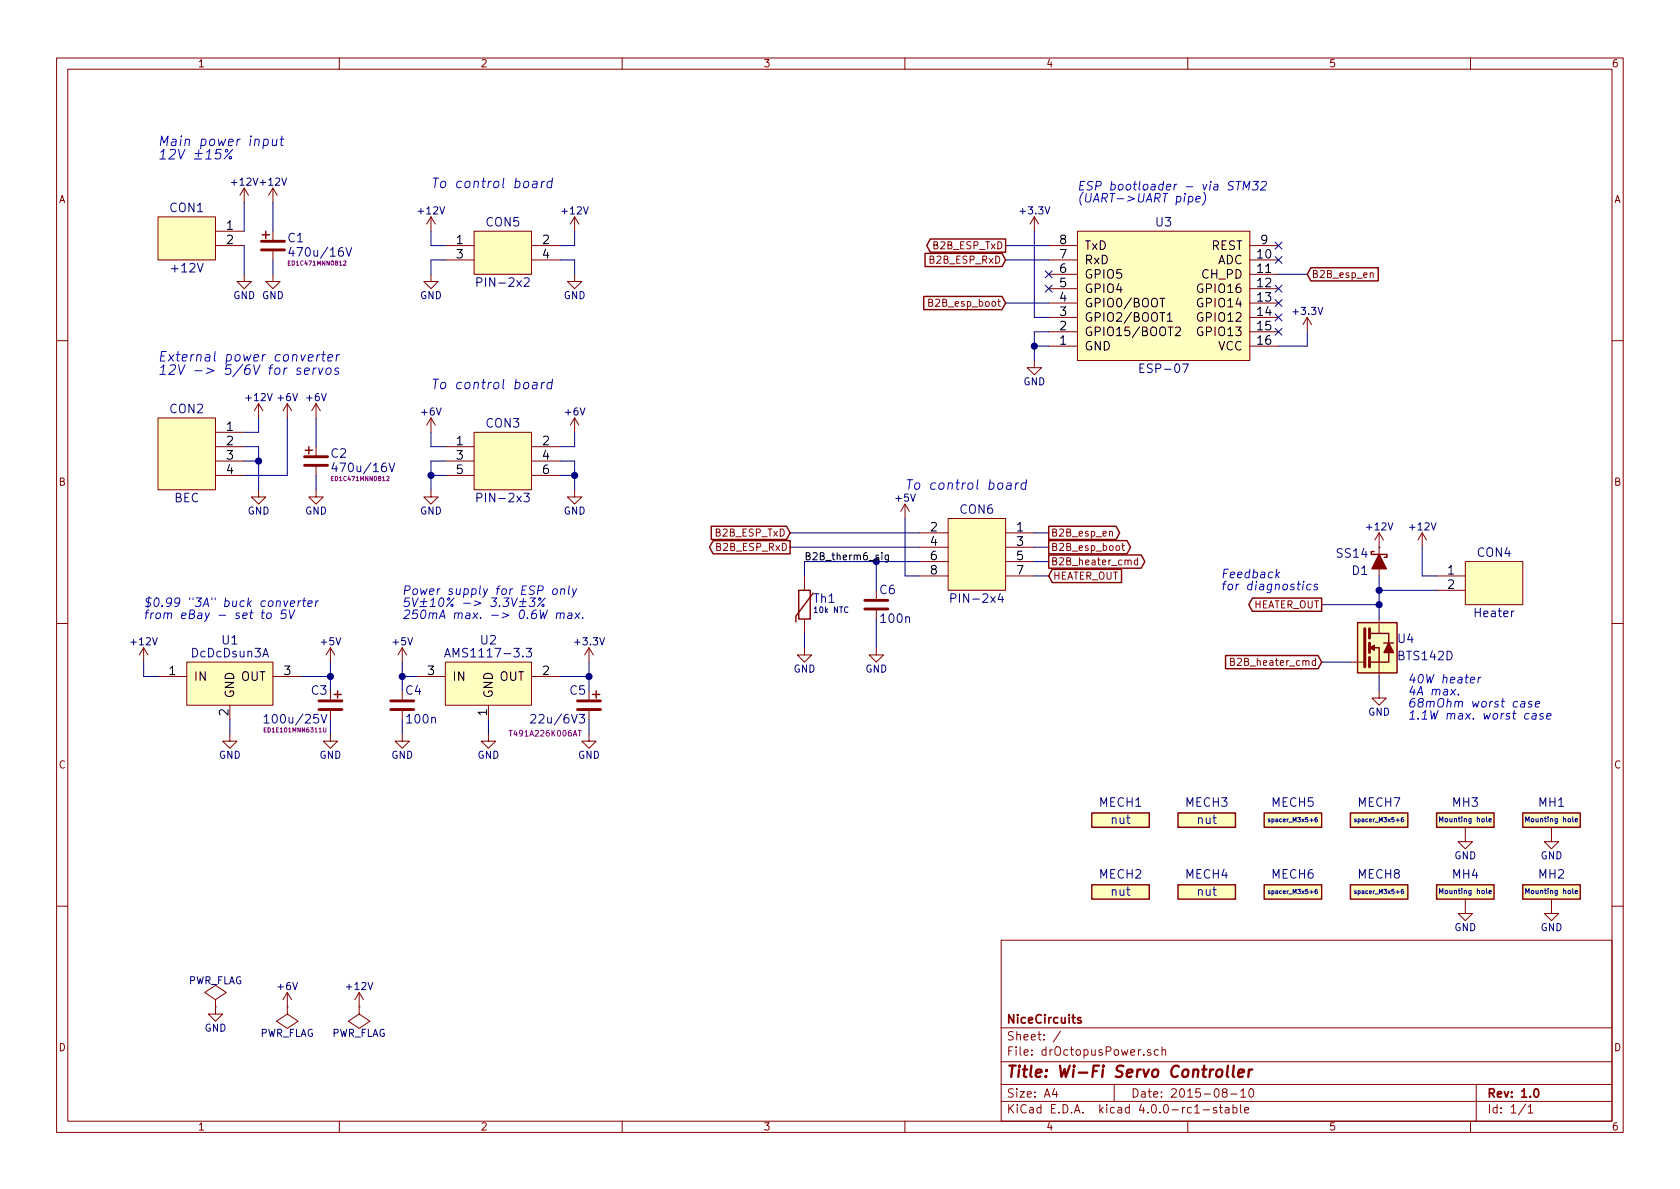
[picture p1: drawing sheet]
<svg xmlns="http://www.w3.org/2000/svg" width="297mm" height="210mm" viewBox="0 0 297 210" stroke-linecap="round" stroke-linejoin="round" font-family="sans-serif">
<g fill="none" stroke="#840000" stroke-width=".18">
<path d="M10 10.3h277v189.9h-277zM12 12.2h273v186.1h-273zM60 10.3v1.9M110 10.3v1.9M160 10.3v1.9M210 10.3v1.9M260 10.3v1.9M27.9 38.3h10.2v7.7h-10.2zM43.2 33.3l.7 1.2M43.2 33.3v2.5M43.2 33.3l-.8 1.2M48.3 33.3v2.5"/>
<path d="M48.3 33.3l.7 1.2M48.3 33.3l-.8 1.2M76.2 38.3v2.6M76.2 38.3l.8 1.3M76.2 38.3l-.8 1.3M101.6 38.3v2.6M101.6 38.3l.8 1.3M101.6 38.3l-.8 1.3M182.9 38.3l-.8 1.3M182.9 38.3v2.6M182.9 38.3l.7 1.3M38.1 40.9h5.1"/>
<path d="M38.1 43.4h5.1M43.2 48.5v1.3h-1.3l1.3 1.2 1.2-1.2h-1.2M48.3 48.5v1.3h-1.3l1.3 1.2 1.2-1.2h-1.2M48.3 40.9v1.8M48.3 44.2v1.8M76.2 48.5v1.3h-1.3l1.3 1.2 1.3-1.2h-1.3M78.7 43.4h5.1M78.7 46h5.1M83.8 40.9h10.2v7.6h-10.2zM94 43.4h5.1M94 46h5.1M101.6 48.5v1.3h-1.3l1.3 1.2 1.3-1.2h-1.3"/>
<path d="M176.4 53.3h.5M176.6 52.9v1.1l.3 .2M185.4 43.4h5.1M185.4 58.7h5.1M185.4 56.1h5.1M185.4 53.6h5.1M185.4 51h5.1M185.4 48.5h5.1M185.4 46h5.1M190.5 40.9h30.5v22.8h-30.5zM221 43.4h5.1M221 58.7h5.1"/>
<path d="M221 56.1h5.1M221 53.6h5.1M221 51h5.1M221 48.5h5.1M221 46h5.1M231.1 56.1l-.7 1.3M231.1 56.1v2.6M231.1 56.1l.8 1.3M242.3 48.4l.1-.2 .3 .1 .1 .8M10 60.2h2M27.9 73.9h10.2v12.7h-10.2zM38.1 76.4h5.1"/>
<path d="M38.1 79h5.1M45.7 71.4l.8 1.2M45.7 71.4v2.5M45.7 71.4l-.7 1.2M50.8 71.4l.8 1.2M50.8 71.4v2.5M50.8 71.4l-.8 1.2M55.9 71.4v2.5M55.9 79v1.8M55.9 71.4l.7 1.2M55.9 71.4l-.8 1.2M76.2 73.9l.8 1.3"/>
<path d="M76.2 73.9v2.5M76.2 73.9l-.8 1.3M78.7 79h5.1M83.8 76.4h10.2v10.2h-10.2zM94 79h5.1M101.6 73.9l-.8 1.3M101.6 73.9v2.5M101.6 73.9l.8 1.3M182.9 63.7v1.3h1.2l-1.2 1.3-1.3-1.3h1.3M185.4 61.2h5.1M221 61.2h5.1M285 60.2h2"/>
<path d="M38.1 81.5h5.1M38.1 84.1h5.1M45.7 86.6v1.3h-1.3l1.3 1.2 1.3-1.2h-1.3M55.9 86.6v1.3h-1.3l1.3 1.2 1.2-1.2h-1.2M55.9 82.3v1.8M76.2 86.6v1.3h-1.3l1.3 1.2 1.3-1.2h-1.3M78.7 81.5h5.1M78.7 84.1h5.1M94 81.5h5.1M94 84.1h5.1M101.6 86.6v1.3h1.3l-1.3 1.2-1.3-1.2h1.3M160 89.1v2.6"/>
<path d="M160 89.1l-.7 1.3M160 89.1l.8 1.3M162.6 94.2h5M162.6 96.8h5M162.6 99.3h5M167.6 91.7h10.2v12.7h-10.2zM177.8 94.2h5.1M177.8 96.8h5.1M177.8 99.3h5.1M196.2 94.1l.1-.2 .3 .1 .1 .8M198.3 96.5h.5M198.5 96.1v1l.3 .3"/>
<path d="M201.1 99.1l-.3-.1-.2 .3 .1 .5h.4M201.1 98.6v1.3M243.8 94.2v3.8M243.8 94.2l-.7 1.3M243.8 94.2l.8 1.3M251.5 94.2l-.8 1.3M251.5 94.2v2.6M251.5 94.2l.7 1.3M259.1 99.3h10.1v7.6h-10.1zM10 110.3h2M25.4 114.5l.8 1.3M25.4 114.5v2.6"/>
<path d="M25.4 114.5l-.8 1.3M27.9 119.6h5.1M33 117.1h15.3v7.6h-15.3zM48.3 119.6h5M58.4 114.5v2.6M58.4 114.5l-.7 1.3M58.4 114.5l.8 1.3M71.1 114.5v2.6M71.1 114.5l-.7 1.3M71.1 114.5l.8 1.3M73.7 119.6h5M78.7 117.1h15.3v7.6h-15.3z"/>
<path d="M94 119.6h5.1M104.1 114.5l-.7 1.3M104.1 114.5v2.6M104.1 114.5l.8 1.3M142.2 114.5v1.3h1.3l-1.3 1.3-1.2-1.3h1.2M142.2 101.8v2.6M142.2 109.5v2.5M154.9 114.5v1.3h1.3l-1.3 1.3-1.2-1.3h1.2M154.9 104.4v1.8M154.9 107.7v1.8M162.6 101.8h5M177.8 101.8h5.1"/>
<path d="M217.6 117l.6-.1v-.4l-.6-.1v1.3h.5l.1-.2 .1-.3-.3-.2M238.8 117.1h2.5M243.8 100.6v1.2M243.8 109.5v2.5M243.8 117.1v2.5M254 101.8h5.1M254 104.4h5.1M285 110.3h2M40.6 129.8v1.3h1.3l-1.3 1.2-1.2-1.2h1.2M40.6 124.7v2.5M58.4 129.8v1.3h1.3l-1.3 1.2-1.3-1.2h1.3M58.4 122.2v1.7"/>
<path d="M58.4 125.5v1.7M71.1 129.8v1.3h1.3l-1.3 1.2-1.3-1.2h1.3M71.1 122.2v1.7M71.1 125.5v1.7M86.4 129.8v1.3h1.2l-1.2 1.2-1.3-1.2h1.3M86.4 124.7v2.5M104.1 129.8v1.3h1.3l-1.3 1.2-1.2-1.2h1.2M104.1 122.2v1.7M104.1 125.5v1.7M243.8 122.2v1.2h1.3l-1.3 1.3-1.2-1.3h1.2M259.1 159v2.5h1.2l-1.2 1.3-1.3-1.3h1.3M259.1 146.3v2.5h1.2l-1.2 1.3-1.3-1.3h1.3"/>
<path d="M274.3 159v2.5h1.3l-1.3 1.3-1.3-1.3h1.3M274.3 146.3v2.5h1.3l-1.3 1.3-1.3-1.3h1.3M10 160.2h2M38.1 178h.1M38.1 176.8l1.9-1.3-1.9-1.3-1.9 1.3 1.9 1.3v1.2M38.1 178v1.3h1.3l-1.3 1.3-1.3-1.3h1.3M50.8 178h.1M50.8 178v1.3l1.9 1.3-1.9 1.3-1.9-1.3 1.9-1.3M50.8 175.5v2.5M50.8 175.5l.8 1.3M50.8 175.5l-.8 1.3M63.5 178h.1"/>
<path d="M63.5 178v1.3l1.9 1.3-1.9 1.3-1.9-1.3 1.9-1.3M63.5 175.5l.8 1.3M63.5 175.5v2.5M63.5 175.5l-.8 1.3M177 166.3h108v32h-108zM285 160.2h2M60 198.3v1.9M110 198.3v1.9M160 198.3v1.9M177 194.8h108M177 191.8h108M177 187.8h108"/>
<path d="M177 181.8h108M186.4 192.5l-.3 1h.9M186.8 193v1M187.5 182.3l-1.3 2M197 191.8v3M203.5 185.7a.37 .37 0 0 0-.6 .1v.2l.6 .2v.1l-.2 .3-.4-.1M204.8 185.7l-.4-.1-.3 .3 .1 .6 .2 .1 .4-.1M205.5 185.7l.2-.1 .3 .1 .1 .9M205.5 185.1v1.5M210 198.3v1.9M211.2 196.8h.9M212.7 196.3h1.2"/>
<path d="M215.1 195.9a.37 .37 0 0 0-.6 .1l.1 .3 .5 .1 .1 .1-.3 .3-.4-.1M215.6 195.8h.6M215.8 195.3v1.3l.4 .2M216.4 193.2l-.3-.3 .1-.2 .2-.2 .4 .1 .2 .2-.1 .2-.6 .2a.48 .48 0 0 0-.1 .7l.2 .1 .5-.1a.48 .48 0 0 0-.2-.7M216.7 195.9h.5l.1 .9M217.3 196.2l-.5 .1-.2 .2 .2 .3 .5-.1M217.6 193.5h1.1M218 195.9l.4-.1 .3 .3-.1 .6h-.6M218 195.3v1.5M219.4 195.3v1.3l.2 .2M219.4 193l.4-.5v1.5M219.4 194h.8"/>
<path d="M220.1 196.3l.7-.1-.1-.3-.4-.1-.2 .2v.7h.6M221 192.7l.2-.2a.81 .81 0 0 1 .5 .6 .81 .81 0 0 1-.2 .8l-.2 .1a.79 .79 0 0 1-.3-1.3zM260 198.3v1.9M261 191.8v6.5M269.7 195.2l-1.2 2M270.2 195.8l.4-.5v1.5M270.2 196.8h.8"/>
</g>
<path d="M191.1 180a.37 .37 0 0 0-.6 .1l.1 .3 .5 .1 .1 .1-.2 .3-.5-.1M271.3 192.7l.3-.2a.81 .81 0 0 1 .5 .6 .81 .81 0 0 1-.2 .8l-.2 .1a.79 .79 0 0 1-.4-1.3z" fill="none" stroke="#840000" stroke-width=".3"/>
<path d="M217.1 188.4l-.2 1.8 .3 .2M218.2 188.4l-.2 1.8 .2 .2M218.9 189.8l1-.2v-.4h-.8l-.2 1 .3 .2 .5-.1M220.9 189.1l-.2 1.3M221.4 189.1a.54 .54 0 0 0-.6 .4" fill="none" stroke="#840000" stroke-width=".41"/>
<g fill="#ffffc2" stroke="#ffffc2" stroke-width=".18">
<path d="M27.9 73.9h10.2v12.7h-10.2z"/>
<path d="M259.1 99.3h10.1v7.6h-10.1z"/>
<path d="M27.9 38.3h10.2v7.7h-10.2z"/>
<path d="M78.7 117.1h15.3v7.6h-15.3z"/>
<path d="M269.2 143.8h10.2v2.5h-10.2z"/>
<path d="M269.2 156.5h10.2v2.5h-10.2z"/>
<path d="M254 143.8h10.2v2.5h-10.2z"/>
<path d="M254 156.5h10.2v2.5h-10.2z"/>
<path d="M193 143.8h10.2v2.5h-10.2z"/>
<path d="M193 156.5h10.2v2.5h-10.2z"/>
<path d="M208.3 143.8h10.1v2.5h-10.1z"/>
<path d="M208.3 156.5h10.1v2.5h-10.1z"/>
<path d="M223.5 143.8h10.2v2.5h-10.2z"/>
<path d="M223.5 156.5h10.2v2.5h-10.2z"/>
<path d="M238.8 143.8h10.1v2.5h-10.1z"/>
<path d="M238.8 156.5h10.1v2.5h-10.1z"/>
<path d="M190.5 40.9h30.5v22.8h-30.5z"/>
<path d="M33 117.1h15.3v7.6h-15.3z"/>
<path d="M83.8 76.4h10.2v10.2h-10.2z"/>
<path d="M83.8 40.9h10.2v7.6h-10.2z"/>
<path d="M167.6 91.7h10.2v12.7h-10.2z"/>
<path d="M240 110.1h7v8.9h-7z"/>
</g>
<g fill="none" stroke="#000084" stroke-width=".18">
<path d="M43.2 35.8v5.1M48.3 35.8v5.1M43.2 43.4v5.1M48.3 46v2.5M51.5 43.7l-.4 1.1h.9M61.2 43.8l.5 1.5 .5-1.5M76.2 40.9v2.5h2.5M78.7 46h-2.5v2.5M84.3 49.9h.8l.1-.3-.1-.3-.2-.2h-.6v1.5M92.7 49.3l.2-.2h.4l.2 .2 .1 .2-.1 .3-.9 .8h1M99.1 46h2.5v2.5M101.6 40.9v2.5h-2.5"/>
<path d="M177.8 46h7.6M177.8 43.4h7.6M177.8 53.6h7.6M182.9 40.9v15.2h2.5M184.8 47.9l1.2 1.2M184.8 50.4l1.2 1.3M185.4 58.7h-2.5v5M186 47.9l-1.2 1.2M186 50.4l-1.2 1.3M225.5 58.1l1.2 1.2M225.5 55.5l1.2 1.2M225.5 53l1.2 1.2"/>
<path d="M225.5 50.4l1.2 1.3M225.5 42.8l1.2 1.2M225.5 45.4l1.2 1.2M226.1 48.5h5M226.7 58.1l-1.2 1.2M226.7 55.5l-1.2 1.2M226.7 53l-1.2 1.2M226.7 50.4l-1.2 1.3M226.7 42.8l-1.2 1.2M226.7 45.4l-1.2 1.2M231.1 58.7v2.5h-5M43.2 79h2.5v7.6"/>
<path d="M45.7 73.9v2.5h-2.5M50.8 73.9v10.2h-7.6M55.9 73.9v5.1M76.2 76.4v2.6h2.5M101.6 76.4v2.6h-2.5M182.9 61.2h2.5M209.1 64.4h1l-.7 1.5M43.2 81.5h2.5M55.9 84.1v2.5M59.1 81.8l-.4 1.1h1M68.8 81.9l.5 1.5 .5-1.5M76.2 84.1h2.5"/>
<path d="M78.7 81.5h-2.5v5.1M84.3 88h.8l.1-.3-.1-.3-.2-.2h-.6v1.5M92.6 87.2h1l-.5 .6 .3 .1 .2 .2-.1 .5-.2 .1h-.5l-.2-.1M99.1 81.5h2.5v5.1M99.1 84.1h2.5M139.7 96.8h22.9M139.7 94.2h22.9M154.9 99.3v5.1M160 91.7v10.1h2.6M162.6 99.3h-20.4v2.5M182.9 96.8h2.5M182.9 94.2h2.5"/>
<path d="M182.9 99.3h2.5M243.8 96.8h.1M251.5 96.8v5h2.5M25.4 117.1v2.5h2.5M46.5 116.2l.5-1.6 .5 1.6M53.3 119.6h5.1M58.4 117.1v5.1M71.1 119.6h2.6M71.1 117.1v5.1M78.6 116.2l.5-1.6 .5 1.6M78.7 115.7h.8M93 114.6h1l-.5 .6 .3 .1 .2 .2-.1 .5-.2 .2h-.5l-.2-.2"/>
<path d="M99.1 119.6h5M104.1 117.1v5.1M142.2 112v2.5M154.9 109.5v5M168.1 105.8l.8-.1 .1-.2-.1-.3-.2-.2h-.6v1.5M176.9 104.9l-.4 1.1h.9M177.2 105.5v1M182.9 101.8h2.5M233.7 117.1h5.1M233.7 106.9h10.1M243.8 101.8v7.7M243.8 119.6v2.6"/>
<path d="M243.8 104.4h10.2M40.6 127.2v2.6M46.7 126.8l.4-.5v1.6M46.7 127.9h.9M56.8 126.3l.5 1.6 .5-1.6M58.4 127.2v2.6M71.1 127.2v2.6M86.4 127.2v2.6M93.9 126.5l.2-.2h.3l.3 .2v.3v.2l-.9 .9h.9M102.4 126.3h1l-.6 .6 .4 .1 .2 .2-.1 .5-.3 .2h-.4l-.2-.2M104.1 127.2v2.6M224.5 144.9l-.2 .1 .3 .2-.1 .1h-.2"/>
<path d="M224.5 157.6l-.2 .1 .3 .2-.1 .1h-.2M232.9 144.6l-.4 .1v.5l.1 .1h.3v-.4h-.3l-.1 .1M232.9 157.3l-.4 .1v.5l.1 .1h.3v-.4h-.3l-.1 .1M239.8 144.9l-.3 .1 .3 .2-.1 .1h-.2M239.8 157.6l-.3 .1 .3 .2-.1 .1h-.2M248.1 144.6l-.3 .1v.5l.1 .1h.2v-.4h-.2l-.1 .1M248.1 157.3l-.3 .1v.5l.1 .1h.2v-.4h-.2l-.1 .1M254.5 145.3v-.9l.3 .7 .3-.7v.9M254.5 158v-.9l.3 .7 .3-.7v.9M263.3 145.1l.4-.1v-.2l-.3-.1-.1 .2v.4h.4M263.3 157.8l.4-.1v-.2l-.3-.1-.1 .2v.4h.4M269.7 145.3v-.9l.4 .7 .3-.7v.9"/>
<path d="M269.7 158v-.9l.4 .7 .3-.7v.9M278.5 145.1l.4-.1v-.2l-.3-.1-.1 .2v.4h.4M278.5 157.8l.4-.1v-.2l-.3-.1-.1 .2v.4h.4"/>
</g>
<g fill="none" stroke="#840000" stroke-width=".51">
<path d="M46.2 44.2h4.1M46.2 42.7h4.1M53.8 82.3h4.1M53.8 80.8h4.1M152.9 107.7h4.1M152.9 106.2h4.1M241.3 111.2v6.7M242.1 111.2v1.6M242.1 113.7v1.7M242.1 116.3v1.6M56.4 125.5h4.1M56.4 123.9h4.1"/>
<path d="M69.1 125.5h4.1M69.1 123.9h4.1M102.1 125.5h4.1M102.1 123.9h4.1"/>
</g>
<g fill="none" stroke="#840000" stroke-width=".25">
<path d="M46.4 41.5h1.2M47 40.9v1.3M163.3 52.4h13.9l.6 1.2-.6 1.2h-13.9zM163.6 44.8h13.6l.6 1.2-.6 1.1h-13.6zM164.5 42.3h13.3v2.3h-13.3l-.6-1.2zM231.8 47.3h11.9v2.4h-11.9l-.7-1.2zM54 79.6h1.2M54.6 79v1.3M125.8 93.1h13.3l.6 1.1-.6 1.2h-13.3zM126.1 95.6h13.6v2.3h-13.6l-.6-1.1zM185.4 93.1h11.9l.7 1.1-.7 1.2h-11.9zM185.4 95.6h13.9l.6 1.2-.6 1.1h-13.9z"/>
<path d="M185.4 98.1h16.4l.6 1.2-.6 1.2h-16.4zM243 97.5h-.6v.5h2.8v.5h-.5M141.2 104.4h2.1v5.1h-2.1zM143.8 104.9l-3.1 4.1v1M186.1 100.7h12.2v2.3h-12.2l-.7-1.2zM216.7 115.9h16.3l.7 1.2-.7 1.2h-16.3zM221.4 105.8h12.3v2.3h-12.3l-.6-1.2zM240 110.1h7v8.9h-7zM242.1 112h3.4v5.1h-1.7M242.1 117.1h1.7M242.1 114.5h1.7v2.6M244.7 113.7h1.7"/>
<path d="M59.1 122.8h1.2M59.7 122.2v1.2M104.8 122.8h1.2M105.4 122.2v1.2M193 143.8h10.2v2.5h-10.2zM193 156.5h10.2v2.5h-10.2zM208.3 143.8h10.1v2.5h-10.1zM208.3 156.5h10.1v2.5h-10.1zM223.5 143.8h10.2v2.5h-10.2zM223.5 156.5h10.2v2.5h-10.2zM238.8 143.8h10.1v2.5h-10.1zM238.8 156.5h10.1v2.5h-10.1z"/>
<path d="M254 143.8h10.2v2.5h-10.2zM254 156.5h10.2v2.5h-10.2zM269.2 143.8h10.2v2.5h-10.2zM269.2 156.5h10.2v2.5h-10.2z"/>
</g>
<path d="M51 46.5h.2M51.3 46.1h-.3v.8h.3M60.8 46.2h.3l.1 .1-.5 .6h.5M58.6 84.6h.3M59 84.2h-.4v.8h.4M68.4 84.3h.3l.1 .1-.5 .6h.5M46.7 129.1h.3M47.1 128.7h-.4v.8h.4M57.2 128.7v.6l.1 .2 .3-.1v-.7M102.2 129.2h.6" fill="none" stroke="#840084" stroke-width=".18"/>
<g fill="#840000" stroke="#840000" stroke-width=".25">
<path d="M243.8 98l1.3 2.6h-2.5z"/>
<path d="M242.2 114.5l.8-.4v.9z"/>
<path d="M245.5 113.7l.9 1.7h-1.7z"/>
</g>
<g fill="none" stroke="#0000c2" stroke-width=".18">
<path d="M40.6 27.7h.3v.3h-.4zM41.1 26.4l-1.5 1.7M46.7 24.7h.6l.1 .2v.5a.56 .56 0 0 1-.8 .3M48.2 24.6v1.1a.48 .48 0 0 0 .6-.1M49 24.6l-.2 1.1M49.5 24.6h.7M49.9 24l-.2 1.5v.2h.3M94.3 32.1h.6v1.1M95 32.5h-.6a.35 .35 0 0 0-.3 .3 .35 .35 0 0 0 .2 .4l.6-.1M95.8 32l-.1 1.2M96.3 32l-.3 .1-.2 .3M97.6 32.1a.59 .59 0 0 0-.9 .3v.5l.1 .2h.7"/>
<path d="M97.7 31.5l-.2 1.7M210.2 34.8a.48 .48 0 0 1 .7 .1l-.1 .7-.3 .1h-.4M211.5 35.2l.7-.1v-.3h-.6l-.2 .7 .2 .2h.5M212.9 34a1.75 1.75 0 0 1-.4 2.3M218.2 32.2a.65 .65 0 0 0-1 .2l.1 .3 .7 .3v.2l-.1 .2a.65 .65 0 0 1-.8 .1M218.6 32.1h.9M219 32.1l-.2 1.5M219.8 33.6l.2-1.5 .3 1.1 .7-1.1-.2 1.5M221.6 32.1h.9l-.6 .6h.4l.1 .2v.4l-.2 .2-.6 .1-.2-.2M223.1 32.2a.6 .6 0 0 1 .7 0l.1 .2-.1 .3-1 .9h1M53.2 65.1h-.4l-.3 .3 .2 .2 .4 .1v.4h-.7M53.8 65.6l.9-.1-.1-.4h-.4l-.3 .2v.8h.6"/>
<path d="M55.4 65.1l-.1 1.1M55.9 65.1h-.3l-.2 .3M56.1 62.7l-.1 1.1M56.3 65.1l.3 1.1 .5-1.1M56.6 62.7l-.3 .1-.2 .2M56.9 62.7h.7M57.2 62.1l-.2 1.5 .1 .2h.3M57.9 65.1a.42 .42 0 0 1 .6 .3l-.1 .6a.43 .43 0 0 1-.5 .2 .43 .43 0 0 1-.3-.3l.1-.5zM58 63.3l.8-.2v-.3l-.5-.1-.3 .3v.8h.6M59.6 62.7l-.2 1.1M59.9 65.1h-.4l-.3 .3 .2 .2 .4 .1v.4h-.7M60 62.7l-.3 .1-.2 .2"/>
<path d="M94.3 67.7h.6v1.1M95 68l-.6 .1a.35 .35 0 0 0-.3 .3 .35 .35 0 0 0 .2 .4l.6-.1M95.8 67.6l-.1 1.2M96.3 67.6l-.3 .1-.2 .2M97.6 67.7a.59 .59 0 0 0-.9 .2v.5l.1 .3h.7M97.7 67.1l-.2 1.7M178.1 85.5h.6v1M178.8 85.8l-.6 .1a.35 .35 0 0 0-.3 .3 .35 .35 0 0 0 .2 .3h.6M179.7 85.4l-.2 1.1M180.1 85.4l-.3 .1-.2 .2M181.4 85.5a.59 .59 0 0 0-.8 .2l-.1 .5 .1 .3h.7M181.5 84.8l-.2 1.7"/>
<path d="M46.2 108.4h.6M46.5 107.9l-.2 1.3 .4 .2M47.3 108.5l.2-.1 .4 .1v.6l-.1 .2-.4 .1-.2-.2zM50.2 106.2l.2 1.1 .5-1.1M50.6 107.9h-.7l-.2 .7a.6 .6 0 0 1 .8-.1l.1 .2-.1 .4-.1 .2-.6 .1-.2-.2M51.1 107.9l.3 1.5 .7-1.5M51.4 106.8l.7-.2v-.3h-.6l-.2 .8 .2 .2 .5-.1M52.8 106.2l-.1 1.1M53.2 106.2l-.3 .1-.1 .2M53.5 106.2h.6M53.8 105.7l-.2 1.4 .4 .2M54.5 106.8l.7-.2v-.3h-.6l-.2 .8 .2 .2 .5-.1"/>
<path d="M55.9 106.2l-.1 1.1M56.3 106.2l-.3 .1-.1 .2M92.6 105.8l-.2 1.2M93.7 105.7h1l-.6 .6 .3 .1 .2 .2-.1 .4-.2 .2-.6 .1-.2-.2M95.9 106.9h.3l-.1 .3h-.2zM96.4 105.7l-1.4 1.6M97.8 104.3l.3-.2 .4 .2v.5l-.2 .2-.4 .1-.2-.1zM98.5 108.5l.2-.1 .4 .1-.1 .9M98.5 108.4l-.2 1M99.1 108.6a.35 .35 0 0 1 .3-.2 .35 .35 0 0 1 .4 .2l-.1 .8M99.2 104.3l.2-.2 .4 .1-.1 .9M99.2 104.1l-.1 1"/>
<path d="M100.5 108.5h.6l-.1 .9M100.7 103.6l-.2 1.3 .2 .2M101.1 108.7l-.5 .1a.32 .32 0 0 0-.2 .5h.7M101.2 104.1l.3 1M101.8 108.4l.6 1M102 104.1l-.7 1.4-.2 .1M102.5 108.4l-.9 1M103 109.2v.2M226.3 101.2l-.7 .5M230.4 103.3l-.1 1M230.5 102.8v.1M231.8 103.4a.5 .5 0 0 0-.7 .2l-.1 .4 .1 .2h.6"/>
<path d="M233 103.4a.39 .39 0 0 0-.6 .1v.2l.4 .1 .2 .2-.3 .3-.4-.1M261.4 119.8l-.1 1M261.8 119.8h-.2l-.2 .3M257.4 121.9l-.9 1M257.9 122.8l-.1 .1M269 124.1h.6l-.1 .9M269.6 124.4l-.5 .1a.32 .32 0 0 0-.2 .5h.6M270.9 124.1a.39 .39 0 0 0-.6 .2v.2h.4l.2 .3-.3 .2h-.4M271 126.2h.6l-.1 1M271.5 124.5l.7-.1v-.3h-.6l-.2 .7 .2 .2h.5M271.6 126.5l-.5 .1a.32 .32 0 0 0-.2 .5h.7M272.9 126.2a.39 .39 0 0 0-.6 .2v.2l.4 .1 .2 .2-.3 .3-.4-.1"/>
<path d="M273.5 126.7l.7-.2v-.3h-.6l-.2 .8 .2 .2 .5-.1"/>
</g>
<path d="M205.1 52.8h.8M206.4 55.7l.4-.4v1.5M206.4 56.8h.9M207.8 58l.3-.2h.3l.2 .2 .1 .3-.1 .2-.8 .9h.9M155.9 97.7v.1M155.9 98.1v.9M157.1 98.1l-.1 1.2-.5 .1M157.1 98.2l-.4-.1-.2 .3 .1 .5h.5" fill="none" stroke="#000" stroke-width=".18"/>
<g fill="#000084" stroke="#000084" stroke-width=".25">
<circle cx="104.1" cy="119.6" r=".51"/>
<circle cx="71.1" cy="119.6" r=".51"/>
<circle cx="243.8" cy="104.4" r=".51"/>
<circle cx="58.4" cy="119.6" r=".51"/>
<circle cx="76.2" cy="84.1" r=".51"/>
<circle cx="101.6" cy="84.1" r=".51"/>
<circle cx="45.7" cy="81.5" r=".51"/>
<circle cx="243.8" cy="106.9" r=".51"/>
<circle cx="182.9" cy="61.2" r=".51"/>
</g>
<text font-size="2.8" fill="#840000" x="178" y="190.5">Title: Wi-Fi Servo Controller</text>
<g font-size="2.4" fill="#0000c2">
<text x="27.9" y="25.8">Main power input</text>
<text x="27.9" y="28.2">12V ±15%</text>
<text x="76.2" y="33.3">To control board</text>
<text x="27.9" y="63.9">External power converter</text>
<text x="27.9" y="66.3">12V -&gt; 5/6V for servos</text>
<text x="76.2" y="68.8">To control board</text>
<text x="160" y="86.6">To control board</text>
</g>
<g font-size="2.1" fill="#0000c2">
<text x="190.5" y="33.7">ESP bootloader - via STM32</text>
<text x="190.5" y="35.8">(UART-&gt;UART pipe)</text>
<text x="25.4" y="107.3">$0.99 &quot;3A&quot; buck converter</text>
<text x="71.1" y="105.2">Power supply for ESP only</text>
<text x="71.1" y="107.3">5V±10% -&gt; 3.3V±3%</text>
<text x="215.9" y="102.3">Feedback</text>
<text x="215.9" y="104.4">for diagnostics</text>
<text x="25.4" y="109.5">from eBay - set to 5V</text>
<text x="71.1" y="109.5">250mA max. -&gt; 0.6W max.</text>
<text x="248.9" y="120.8">40W heater</text>
<text x="248.9" y="123">4A max.</text>
<text x="248.9" y="125.1">68mOhm worst case</text>
<text x="248.9" y="127.2">1.1W max. worst case</text>
</g>
<g font-size="2.1" fill="#000084">
<text x="30" y="37.5">CON1</text>
<text x="86" y="40.1">CON5</text>
<text x="204.4" y="40.1">U3</text>
<text x="50.9" y="42.8">C1</text>
<text x="51.9" y="45.4">470u/16V</text>
<text x="30.5" y="48.2">+12V</text>
<text x="85" y="50.7">PIN-2x2</text>
<text x="202.1" y="66">ESP-07</text>
<text x="30" y="73.1">CON2</text>
<text x="86" y="75.6">CON3</text>
<text x="58.5" y="80.9">C2</text>
<text x="59.6" y="83.5">470u/16V</text>
<text x="30.8" y="88.8">BEC</text>
<text x="85" y="88.8">PIN-2x3</text>
<text x="169.7" y="90.9">CON6</text>
<text x="236.4" y="98.6">SS14</text>
<text x="239.1" y="101.7">D1</text>
<text x="261.2" y="98.5">CON4</text>
<text x="143.9" y="106.6">Th1</text>
<text x="155.6" y="105.1">C6</text>
<text x="168.8" y="106.6">PIN-2x4</text>
<text x="39.3" y="114">U1</text>
<text x="85" y="114">U2</text>
<text x="155.9" y="110.2">100n</text>
<text x="247.2" y="113.7">U4</text>
<text x="260.9" y="109.1">Heater</text>
<text x="33.9" y="116.3">DcDcDsun3A</text>
<text x="79.8" y="116.3">AMS1117-3.3</text>
<text x="247.4" y="116.8">BTS142D</text>
<text x="55.1" y="122.9">C3</text>
<text x="71.8" y="122.9">C4</text>
<text x="100.8" y="122.9">C5</text>
<text x="47.5" y="127.9">100u/25V</text>
<text x="72.1" y="127.9">100n</text>
<text x="94.6" y="127.9">22u/6V3</text>
<text x="194.4" y="142.7">MECH1</text>
<text x="209.7" y="142.7">MECH3</text>
<text x="224.9" y="142.7">MECH5</text>
<text x="240.1" y="142.7">MECH7</text>
<text x="256.8" y="142.7">MH3</text>
<text x="272.1" y="142.7">MH1</text>
<text x="196.5" y="145.7">nut</text>
<text x="211.7" y="145.7">nut</text>
<text x="194.4" y="155.4">MECH2</text>
<text x="209.7" y="155.4">MECH4</text>
<text x="224.9" y="155.4">MECH6</text>
<text x="240.1" y="155.4">MECH8</text>
<text x="256.8" y="155.4">MH4</text>
<text x="272.1" y="155.4">MH2</text>
<text x="196.5" y="158.4">nut</text>
<text x="211.7" y="158.4">nut</text>
</g>
<g font-size="2.1">
<text x="40.1" y="40.6">1</text>
<text x="40.1" y="43.2">2</text>
<text x="80.7" y="43.2">1</text>
<text x="80.7" y="45.7">3</text>
<text x="95.9" y="43.2">2</text>
<text x="95.9" y="45.7">4</text>
<text x="187.4" y="45.7">7</text>
<text x="187.4" y="43.2">8</text>
<text x="191.8" y="46.7">RxD</text>
<text x="191.8" y="44.2">TxD</text>
<text x="214" y="44.2">REST</text>
<text x="215.1" y="46.7">ADC</text>
<text x="222.4" y="45.7">10</text>
<text x="222.9" y="43.2">9</text>
<text x="187.4" y="53.3">4</text>
<text x="187.4" y="50.8">5</text>
<text x="187.4" y="48.3">6</text>
<text x="191.8" y="51.8">GPIO4</text>
<text x="191.8" y="49.3">GPIO5</text>
<text x="212" y="51.8">GPIO16</text>
<text x="212.5" y="49.3">CH_PD</text>
<text x="222.4" y="48.3">11</text>
<text x="222.4" y="50.8">12</text>
<text x="222.4" y="53.3">13</text>
<text x="187.4" y="58.4">2</text>
<text x="187.4" y="55.9">3</text>
<text x="191.8" y="59.4">GPIO15/BOOT2</text>
<text x="191.8" y="56.9">GPIO2/BOOT1</text>
<text x="191.8" y="54.4">GPIO0/BOOT</text>
<text x="212" y="54.4">GPIO14</text>
<text x="212" y="56.9">GPIO12</text>
<text x="212" y="59.4">GPIO13</text>
<text x="222.4" y="55.9">14</text>
<text x="222.4" y="58.4">15</text>
<text x="187.4" y="61">1</text>
<text x="191.8" y="62">GND</text>
<text x="215.2" y="62">VCC</text>
<text x="222.4" y="61">16</text>
<text x="40.1" y="76.2">1</text>
<text x="40.1" y="78.7">2</text>
<text x="40.1" y="81.3">3</text>
<text x="40.1" y="83.8">4</text>
<text x="80.7" y="78.7">1</text>
<text x="80.7" y="81.3">3</text>
<text x="80.7" y="83.8">5</text>
<text x="95.9" y="78.7">2</text>
<text x="95.9" y="81.3">4</text>
<text x="95.9" y="83.8">6</text>
<text x="164.5" y="94">2</text>
<text x="179.8" y="94">1</text>
<text x="164.5" y="96.5">4</text>
<text x="164.5" y="99.1">6</text>
<text x="164.5" y="101.6">8</text>
<text x="179.8" y="96.5">3</text>
<text x="179.8" y="99.1">5</text>
<text x="179.8" y="101.6">7</text>
<text x="256" y="101.6">1</text>
<text x="256" y="104.1">2</text>
<text x="29.9" y="119.4">1</text>
<text x="50.2" y="119.4">3</text>
<text x="75.6" y="119.4">3</text>
<text x="95.9" y="119.4">2</text>
<text x="34.3" y="120.4">IN</text>
<text x="41.4" y="123.4" transform="rotate(-90 41.4 123.4)">GND</text>
<text x="42.5" y="120.4">OUT</text>
<text x="80" y="120.4">IN</text>
<text x="87.1" y="123.4" transform="rotate(-90 87.1 123.4)">GND</text>
<text x="88.2" y="120.4">OUT</text>
<text x="40.4" y="126.6" transform="rotate(-90 40.4 126.6)">2</text>
<text x="86.1" y="126.6" transform="rotate(-90 86.1 126.6)">1</text>
</g>
<g font-size="2.1" fill="#840000">
<text x="178" y="184">Sheet: /</text>
<text x="178" y="181">NiceCircuits</text>
<text x="178" y="186.7">File: drOctopusPower.sch</text>
<text x="178" y="196.9">KiCad E.D.A. kicad 4.0.0-rc1-stable</text>
<text x="178" y="194.1">Size: A4</text>
<text x="200" y="194.1">Date: 2015-08-10</text>
<text x="263" y="194.1">Rev: 1.0</text>
<text x="263" y="196.9">Id: 1/1</text>
</g>
<g font-size="1.8" fill="#840000">
<text x="35" y="11.9">1</text>
<text x="85" y="11.9">2</text>
<text x="135" y="11.9">3</text>
<text x="185" y="11.9">4</text>
<text x="235" y="11.9">5</text>
<text x="285" y="11.9">6</text>
<text x="10.4" y="35.9">A</text>
<text x="285.4" y="35.9">A</text>
<text x="164.4" y="46.6">B2B_ESP_RxD</text>
<text x="165" y="44.1">B2B_ESP_TxD</text>
<text x="231.9" y="49.1">B2B_esp_en</text>
<text x="164.6" y="54.2">B2B_esp_boot</text>
<text x="10.4" y="85.9">B</text>
<text x="285.4" y="85.9">B</text>
<text x="126.5" y="94.9">B2B_ESP_TxD</text>
<text x="185.8" y="94.9">B2B_esp_en</text>
<text x="126.7" y="97.4">B2B_ESP_RxD</text>
<text x="185.8" y="97.4">B2B_esp_boot</text>
<text x="185.8" y="99.9">B2B_heater_cmd</text>
<text x="186.2" y="102.5">HEATER_OUT</text>
<text x="221.3" y="107.6">HEATER_OUT</text>
<text x="218.4" y="117.7">B2B_heater_cmd</text>
<text x="10.4" y="135.9">C</text>
<text x="285.4" y="135.9">C</text>
<text x="10.4" y="185.9">D</text>
<text x="285.4" y="185.9">D</text>
<text x="35" y="199.9">1</text>
<text x="85" y="199.9">2</text>
<text x="135" y="199.9">3</text>
<text x="185" y="199.9">4</text>
<text x="235" y="199.9">5</text>
<text x="285" y="199.9">6</text>
</g>
<g font-size="1.8" fill="#000084">
<text x="41.1" y="32.8">+12V +12V</text>
<text x="74.1" y="37.9">+12V</text>
<text x="99.5" y="37.9">+12V</text>
<text x="180.5" y="37.9">+3.3V</text>
<text x="41.2" y="52.9">GND GND</text>
<text x="74.2" y="52.9">GND</text>
<text x="99.6" y="52.9">GND</text>
<text x="228.8" y="55.7">+3.3V</text>
<text x="43.6" y="70.9">+12V</text>
<text x="49.2" y="70.9">+6V</text>
<text x="54.3" y="70.9">+6V</text>
<text x="180.9" y="68.1">GND</text>
<text x="74.6" y="73.5">+6V</text>
<text x="100" y="73.5">+6V</text>
<text x="158.4" y="88.7">+5V</text>
<text x="43.8" y="91">GND</text>
<text x="53.9" y="91">GND</text>
<text x="74.2" y="91">GND</text>
<text x="99.6" y="91">GND</text>
<text x="241.8" y="93.8">+12V</text>
<text x="249.4" y="93.8">+12V</text>
<text x="23.3" y="114.1">+12V</text>
<text x="56.8" y="114.1">+5V</text>
<text x="69.5" y="114.1">+5V</text>
<text x="101.8" y="114.1">+3.3V</text>
<text x="140.3" y="118.9">GND</text>
<text x="153" y="118.9">GND</text>
<text x="241.9" y="126.5">GND</text>
<text x="38.7" y="134.2">GND</text>
<text x="56.5" y="134.2">GND</text>
<text x="69.2" y="134.2">GND</text>
<text x="84.4" y="134.2">GND</text>
<text x="102.2" y="134.2">GND</text>
<text x="257.1" y="151.9">GND</text>
<text x="272.4" y="151.9">GND</text>
<text x="257.1" y="164.6">GND</text>
<text x="272.4" y="164.6">GND</text>
<text x="33.1" y="174">PWR_FLAG</text>
<text x="49.2" y="175.1">+6V</text>
<text x="61.4" y="175.1">+12V</text>
<text x="36.1" y="182.4">GND</text>
<text x="45.8" y="183.3">PWR_FLAG</text>
<text x="58.5" y="183.3">PWR_FLAG</text>
</g>
<text font-size="1.8" x="142.2" y="99.1">B2B_therm6_sig</text>
<text font-size="1.4" fill="#000084" x="144.1" y="108.4">10k NTC</text>
<text font-size="1.4" fill="#840084" x="90.4" y="130.2">T491A226K006AT</text>
<g font-size="1.2" fill="#000084">
<text x="254.9" y="145.4">Mounting hole</text>
<text x="270.1" y="145.4">Mounting hole</text>
<text x="254.9" y="158.1">Mounting hole</text>
<text x="270.1" y="158.1">Mounting hole</text>
</g>
<g font-size="1.1" fill="#840084">
<text x="51.4" y="46.9">ED1C471MNN0812</text>
<text x="59" y="85">ED1C471MNN0812</text>
<text x="47.1" y="129.5">ED1E101MNN6311U</text>
</g>
<g font-size="1.1" fill="#000084">
<text x="224.7" y="145.4">spacer_M3x5+6</text>
<text x="239.9" y="145.4">spacer_M3x5+6</text>
<text x="224.7" y="158.1">spacer_M3x5+6</text>
<text x="239.9" y="158.1">spacer_M3x5+6</text>
</g>
</svg>
